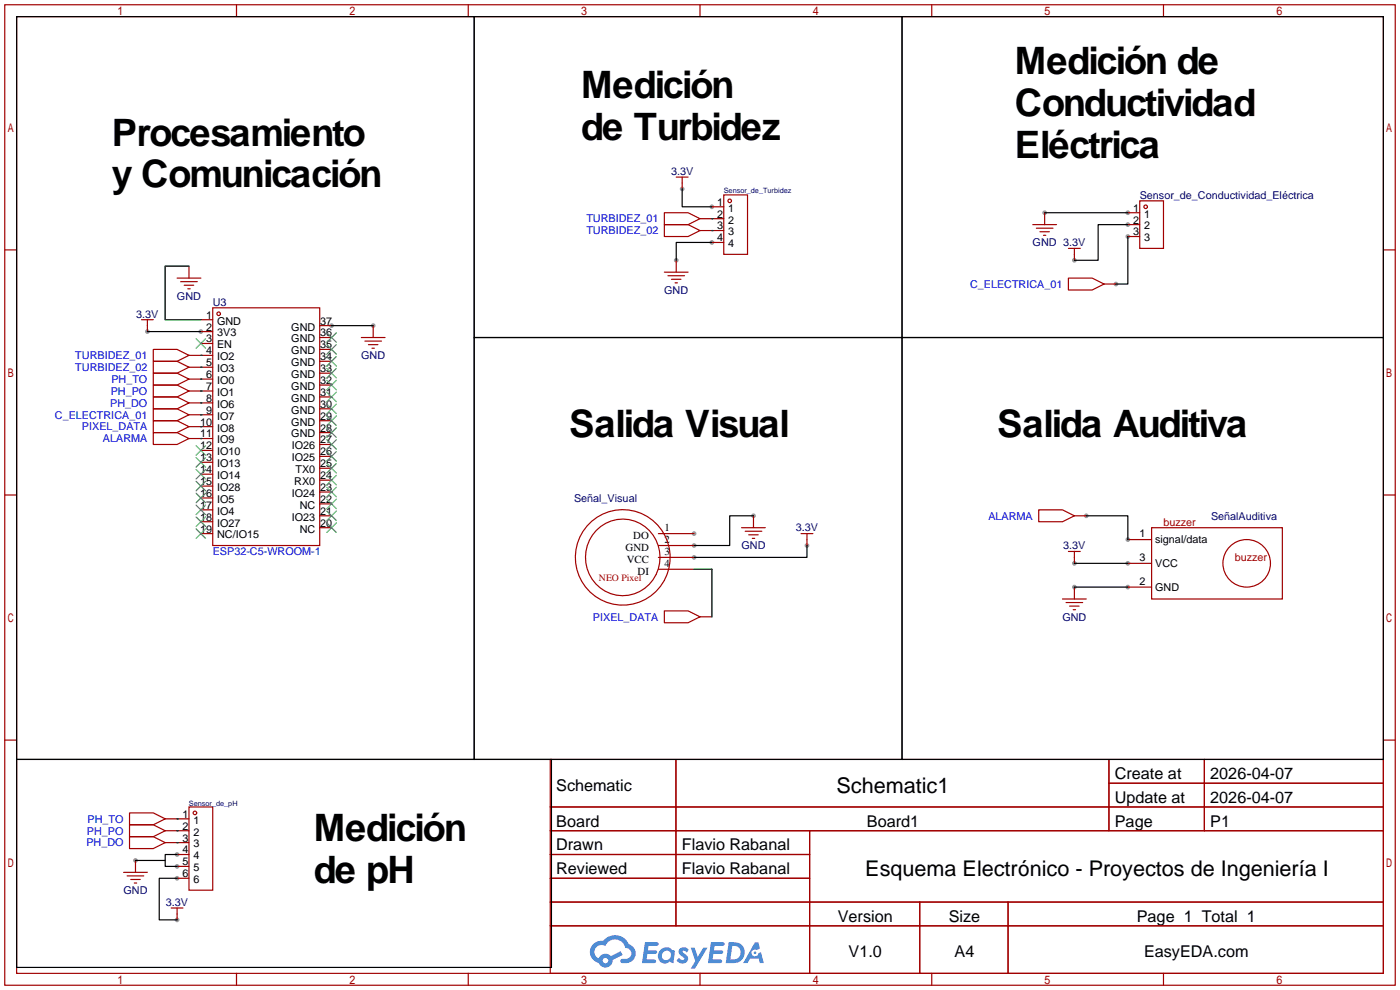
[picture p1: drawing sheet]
<svg xmlns="http://www.w3.org/2000/svg" width="299mm" height="212mm" viewBox="0 0 299 212" stroke-linecap="round" stroke-linejoin="round" font-family="sans-serif">
<g fill="#999">
<circle cx="152.1" cy="44.2" r=".51"/>
<circle cx="152.1" cy="51.8" r=".51"/>
<circle cx="145.8" cy="40.4" r=".51"/>
<circle cx="144.5" cy="55.6" r=".51"/>
<circle cx="37.8" cy="182.6" r=".51"/>
<circle cx="37.8" cy="185.2" r=".51"/>
<circle cx="37.8" cy="187.7" r=".51"/>
<circle cx="29" cy="183.9" r=".51"/>
<circle cx="37.8" cy="196.6" r=".51"/>
<circle cx="241" cy="45.5" r=".51"/>
<circle cx="241" cy="48" r=".51"/>
<circle cx="241" cy="50.5" r=".51"/>
<circle cx="223.3" cy="45.5" r=".51"/>
<circle cx="229.6" cy="55.6" r=".51"/>
<circle cx="238.5" cy="60.7" r=".51"/>
<circle cx="42.9" cy="70.9" r=".51"/>
<circle cx="70.9" cy="69.6" r=".51"/>
<circle cx="31.5" cy="70.9" r=".51"/>
<circle cx="148.3" cy="119.1" r=".51"/>
<circle cx="148.3" cy="116.6" r=".51"/>
<circle cx="148.3" cy="114" r=".51"/>
<circle cx="161" cy="110.2" r=".51"/>
<circle cx="172.5" cy="116.6" r=".51"/>
<circle cx="241" cy="115.3" r=".51"/>
<circle cx="241" cy="125.5" r=".51"/>
<circle cx="241" cy="120.4" r=".51"/>
<circle cx="229.6" cy="125.5" r=".51"/>
<circle cx="229.6" cy="120.4" r=".51"/>
<circle cx="232.2" cy="110.2" r=".51"/>
<circle cx="79.8" cy="69.6" r=".51"/>
</g>
<g fill="none" stroke="#a10000" stroke-width=".25">
<path d="M1 1h297.2v209.6h-297.2zM3.6 3.6h292.1v204.4h-292.1zM50.5 1v2.6M100.1 1v2.6M149.6 1v2.6M199.1 1v2.6M248.7 1v2.6M1 53.4h2.6M295.7 53.4h2.5M1 105.8h2.6M295.7 105.8h2.5M1 158.2h2.6"/>
<path d="M295.7 158.2h2.5M117.6 162.3h178.1v45.7h-178.1zM117.6 172.5h178.1M117.6 177.5h178.1M144.5 162.3v35.6M173 177.5v30.5M237 162.3v15.2M237 167.4h58.7M257.4 162.3v15.2M117.6 182.6h55.4M117.6 192.8h178.1M117.6 187.7h55.4"/>
<path d="M117.6 197.9h178.1M196.6 192.8v15.2M215.4 192.8v15.2M50.5 208v2.6M100.1 208v2.6M149.6 208v2.6M199.1 208v2.6M248.7 208v2.6"/>
</g>
<g fill="#5487ff">
<path d="M145.3 202.7a1.3 1.3 0 0 1 1.9 .3l-.4 .6a.54 .54 0 0 0-.9-.2l.1 .2a1.34 1.34 0 0 1 .9 1.8 1.47 1.47 0 0 1-2.3-.1l.5-.6 .8 .5a.31 .31 0 0 0 .4-.3 .31 .31 0 0 0-.3-.4 1.12 1.12 0 0 1-.7-1.8z"/>
<path d="M147.6 202.5h.9l.6 2 1.2-2h.9l-2.7 4.6h-.9l1-1.7z"/>
<path d="M137.8 201.4h1.7a1.31 1.31 0 0 1 1.2 .2 .4 .4 0 0 1-.3 .5l-1.8 .1-.1 .9h1.6a.4 .4 0 0 1 .4 .4 .4 .4 0 0 1-.5 .4h-1.6l-.2 1.2h1.4a.46 .46 0 0 1 .5 0 .46 .46 0 0 1 .1 .5l-.4 .2h-2.6z"/>
<path d="M151.9 201.4h1.7a1.32 1.32 0 0 1 1.2 .2 .39 .39 0 0 1-.3 .5l-1.8 .1-.1 .9h1.6a.4 .4 0 0 1 .4 .4 .4 .4 0 0 1-.4 .4h-1.7l-.2 1.2h1.4a.46 .46 0 0 1 .5 0 .46 .46 0 0 1 .1 .5l-.4 .2h-2.6z"/>
<path d="M161.3 201.4h.8l.3 1.3-.6 .4a.75 .75 0 0 0-1.1 .3 .75 .75 0 0 0 .5 1 .75 .75 0 0 0 .9-.7l.5-.2 .6 2.3h-.8l-.3-.9h-1.8l-.5 .9h-1z"/>
<path d="M155.7 201.4l-.6 4.4h1.5a2.27 2.27 0 0 0 2.6-2.2 2.27 2.27 0 0 0-2.7-2.2zM156.5 202.1a1.5 1.5 0 0 1 1.8 1.6 1.5 1.5 0 0 1-1.9 1.4h-.3z"/>
<path d="M141.2 203a1.6 1.6 0 0 0-.3 2.3 1.6 1.6 0 0 0 2.3 .2l.7 .3 .3-2.4-.1-.3-.5-.1a1.58 1.58 0 0 0-2.4 0zM141.8 203.5a.98 .98 0 0 1 1.6 .4 .98 .98 0 0 1-1.1 1.3 .94 .94 0 0 1-.9-.7 .94 .94 0 0 1 .4-1z"/>
<path d="M126.8 201.8a2.37 2.37 0 0 0 1.1 4 1.54 1.54 0 0 0 1.8 1 1.54 1.54 0 0 0 1.2-1.6l2.2-1.1-.5-.8-2 1a1.57 1.57 0 0 0-2.7 .5 1.5 1.5 0 0 1-.7-2.1 1.5 1.5 0 0 1 2.2-.5 2.23 2.23 0 0 1 2.3-1.4 2.23 2.23 0 0 1 2 1.8 1.16 1.16 0 0 1 1.2 1.1 1.16 1.16 0 0 1-1.1 1.2h-.7a.47 .47 0 0 0-.5 .4 .47 .47 0 0 0 .4 .5 2.17 2.17 0 0 0 2.5-.9 2.17 2.17 0 0 0-.3-2.7l-.8-.4a3.2 3.2 0 0 0-5.5-.7l-1.1 .1zM128.8 205.3a.6 .6 0 0 1 1.2 0 .6 .6 0 0 1-1.2 0z"/>
<circle cx="161.4" cy="203.6" r=".28"/>
</g>
<g fill="none" stroke="#a10000" stroke-width=".25">
<path d="M144.5 37.8h2.6M145.8 37.8v2.6M37.8 59.4h5.1M40.4 56.9v2.5M142 45.5h5.1l2.5 1.2-2.5 1.3h-5.1zM142 48h5.1l2.5 1.3-2.5 1.2h-5.1zM142 58.2h5.1M142.7 58.9h3.6M143.5 59.7h2M144.5 55.6v2.6M149.6 46.7h5.1M149.6 49.3h5.1"/>
<path d="M152.1 44.2h2.6M152.1 51.8h2.6M154.7 41.7h5.1v12.7h-5.1zM220.7 48h5.1M221.5 48.8h3.5M222.2 49.5h2.1M223 50.3h.5M223.3 45.5v2.5M228.3 59.4h5.1l2.6 1.3-2.6 1.3h-5.1zM228.3 53.1h2.6M229.6 53.1v2.5M241 45.5h2.6"/>
<path d="M241 48h2.6M241 50.5h2.6M243.6 42.9h5.1v10.2h-5.1zM30.2 68.3h2.6M31.5 68.3v2.6M32.8 74.7h5l2.6 1.2-2.6 1.3h-5zM32.8 77.2h5l2.6 1.3-2.6 1.3h-5zM32.8 79.8h5l2.6 1.2-2.6 1.3h-5zM38.6 60.2h3.6M39.4 61h2M40.1 61.7h.5M40.4 75.9h5.1"/>
<path d="M40.4 78.5h5.1M42.9 68.3h2.6M42.9 70.9h2.6M42.9 73.4h2.6M45.5 65.8h22.8v50.8h-22.8zM68.3 79.8h2.6M68.3 77.2h2.6M68.3 74.7h2.6M68.3 72.1h2.6M68.3 69.6h2.6M77.2 72.1h5.1M78 72.9h3.5"/>
<path d="M78.7 73.7h2.1M79.5 74.4h.5M79.8 69.6v2.5M144.3 60.5h.5M236 60.7h2.5M32.8 82.3h5l2.6 1.3-2.6 1.2h-5zM32.8 84.8h5l2.6 1.3-2.6 1.3h-5zM32.8 87.4h5l2.6 1.2-2.6 1.3h-5zM32.8 89.9h5l2.6 1.3-2.6 1.3h-5zM32.8 92.5h5l2.6 1.2-2.6 1.3h-5zM40.4 81h5.1M40.4 83.6h5.1"/>
<path d="M40.4 86.1h5.1M40.4 88.6h5.1M40.4 91.2h5.1M40.4 93.7h5.1M42.9 96.3h2.6M42.9 98.8h2.6M68.3 97.5h2.6M68.3 95h2.6M68.3 92.5h2.6M68.3 89.9h2.6M68.3 87.4h2.6M68.3 84.8h2.6"/>
<path d="M68.3 82.3h2.6M42.9 101.3h2.6M42.9 103.9h2.6M42.9 106.4h2.6M42.9 109h2.6M42.9 111.5h2.6M42.9 114h2.6M68.3 112.8h2.6M68.3 110.2h2.6M68.3 107.7h2.6M68.3 105.2h2.6M68.3 102.6h2.6"/>
<path d="M68.3 100.1h2.6M140.7 114h7.6M140.7 119.1h7.6M140.7 116.6h7.6M158.5 112.8h5.1M159.3 113.5h3.5M160 114.3h2.1M160.8 115.1h.5M161 110.2v2.6M171.2 114h2.5M172.5 114v2.6M222 109h5.1l2.5 1.2-2.5 1.3h-5.1z"/>
<path d="M228.3 117.9h2.6M229.6 117.9v2.5M229.6 110.2h2.6M241 115.3h5.1M246.1 112.8h28v15.2h-28zM140.2 122.7a8 8 0 0 0-2.9-10.5 8 8 0 0 0-10.7 2.2 8.1 8.1 0 0 0 .8 10.4 8.1 8.1 0 0 0 10.4 .9l.9-.8 1.5-2.1M140.7 121.7h7.6M142 124a10.2 10.2 0 0 0-8.2-15 10.2 10.2 0 0 0-10.3 13.7 10.2 10.2 0 0 0 16.7 3.7l1.7-2.3M142 130.6h5.1l2.5 1.2-2.5 1.3h-5.1zM149.6 131.8h2.5M227.1 128h5.1M227.8 128.8h3.6"/>
<path d="M228.6 129.5h2M229.4 130.3h.5M229.6 125.5v2.5M241 125.5h5.1M241 120.4h5.1M27.7 173.7h5.1l2.5 1.3-2.5 1.3h-5.1zM27.7 176.3h5.1l2.5 1.2-2.5 1.3h-5.1zM27.7 178.8h5.1l2.5 1.3-2.5 1.3h-5.1zM35.3 175h5.1M35.3 177.5h5.1M40.4 172.5h5.1v17.7h-5.1zM26.4 186.4h5.1"/>
<path d="M27.2 187.2h3.5M27.9 188h2.1M28.7 188.7h.5M29 183.9v2.5M35.3 180.1h5.1M36.6 194.1h2.5M37.8 182.6h2.6M37.8 185.2h2.6M37.8 187.7h2.6M37.8 194.1v2.5"/>
<circle cx="156" cy="42.9" r=".38"/>
<circle cx="244.9" cy="44.2" r=".38"/>
<circle cx="46.7" cy="67.1" r=".38"/>
<circle cx="266.4" cy="120.4" r="5.1"/>
<circle cx="41.7" cy="173.7" r=".38"/>
</g>
<g fill="none" stroke="#008700" stroke-width=".25">
<path d="M40.4 56.9h-5.1v11.4h7.6M152.1 46.7h.1M152.1 49.3h.1M42.9 75.9h.1M42.9 78.5h.1M42.9 81h.1M42.9 83.6h.1M42.9 86.1h.1M42.9 91.2h.1M42.9 93.7h.1M42.9 88.6h.1M148.3 121.7h3.8v10.1"/>
<path d="M37.8 175h.1M37.8 177.5h.1M37.8 180.1h.1"/>
</g>
<g fill="none" stroke="#000" stroke-width=".25">
<path d="M3.6 3.6h97.7v158.7h-97.7zM101.3 3.6h91.5v68.5h-91.5zM192.8 3.6h102.9v68.5h-102.9zM145.8 40.4v3.8h6.3M152.1 51.8h-7.6v3.8M223.3 45.5h17.7M241 48h-6.3v7.6h-5.1M241 50.5v10.2h-2.5M31.5 70.9h11.4M70.9 69.6h8.9M101.3 72.1h91.5v90.2h-91.5zM192.8 72.1h102.9v90.2h-102.9z"/>
<path d="M161 110.2h-5v6.4h-7.7M172.5 116.6v2.5h-24.2M232.2 110.2h8.8v5.1M229.6 120.4h11.4M229.6 125.5h11.4M3.6 162.3h114.3v44.5h-114.3zM29 183.9h6.3M37.8 187.7h-3.8v8.9h3.8M37.8 182.6h-2.5v2.6h2.5"/>
</g>
<g fill="none" stroke="#3c3" stroke-width=".25">
<path d="M41.9 72.4l2 2M43.9 72.4l-2 2M69.8 78.7l2.1 2.1M69.8 76.2l2.1 2M69.8 73.7l2.1 2M69.8 71.1l2.1 2.1M71.9 78.7l-2.1 2.1M71.9 76.2l-2.1 2M71.9 73.7l-2.1 2M71.9 71.1l-2.1 2.1M41.9 95.2l2 2.1M41.9 97.8l2 2"/>
<path d="M43.9 95.2l-2 2.1M43.9 97.8l-2 2M69.8 99.1l2.1 2M69.8 96.5l2.1 2.1M69.8 94l2.1 2M69.8 91.4l2.1 2.1M69.8 88.9l2.1 2M69.8 86.4l2.1 2M69.8 83.8l2.1 2.1M69.8 81.3l2.1 2M71.9 99.1l-2.1 2M71.9 96.5l-2.1 2.1"/>
<path d="M71.9 94l-2.1 2M71.9 91.4l-2.1 2.1M71.9 88.9l-2.1 2M71.9 86.4l-2.1 2M71.9 83.8l-2.1 2.1M71.9 81.3l-2.1 2M41.9 100.3l2 2.1M41.9 102.9l2 2M41.9 105.4l2 2M41.9 107.9l2 2.1M41.9 110.5l2 2M41.9 113l2 2.1"/>
<path d="M43.9 100.3l-2 2.1M43.9 102.9l-2 2M43.9 105.4l-2 2M43.9 107.9l-2 2.1M43.9 110.5l-2 2M43.9 113l-2 2.1M69.8 111.8l2.1 2M69.8 109.2l2.1 2.1M69.8 106.7l2.1 2M69.8 104.1l2.1 2.1M69.8 101.6l2.1 2M71.9 111.8l-2.1 2"/>
<path d="M71.9 109.2l-2.1 2.1M71.9 106.7l-2.1 2M71.9 104.1l-2.1 2.1M71.9 101.6l-2.1 2"/>
</g>
<g font-size="8.1">
<text x="216.9" y="15.9">Medición de</text>
<text x="124.2" y="21">Medición</text>
<text x="124.2" y="29.9">de Turbidez</text>
<text x="216.9" y="24.8">Conductividad</text>
<text x="23.9" y="31.2">Procesamiento</text>
<text x="216.9" y="33.7">Eléctrica</text>
<text x="23.9" y="40">y Comunicación</text>
<text x="121.7" y="93.4">Salida Visual</text>
<text x="213.1" y="93.4">Salida Auditiva</text>
<text x="67.1" y="179.7">Medición</text>
<text x="67.1" y="188.6">de pH</text>
</g>
<g font-size="4.6">
<text x="178.8" y="169.4">Schematic1</text>
<text x="184.9" y="187.2">Esquema Electrónico - Proyectos de Ingeniería I</text>
</g>
<g font-size="3.5">
<text x="238.3" y="166.5">Create at</text>
<text x="258.7" y="166.5">2026-04-07</text>
<text x="118.9" y="169.1">Schematic</text>
<text x="238.3" y="171.6">Update at</text>
<text x="258.7" y="171.6">2026-04-07</text>
<text x="118.9" y="176.7">Board</text>
<text x="185.3" y="176.7">Board1</text>
<text x="238.3" y="176.7">Page</text>
<text x="258.7" y="176.7">P1</text>
<text x="118.9" y="181.8">Drawn</text>
<text x="145.7" y="181.8">Flavio Rabanal</text>
<text x="118.9" y="186.8">Reviewed</text>
<text x="145.7" y="186.8">Flavio Rabanal</text>
<text x="179.1" y="197">Version</text>
<text x="202.8" y="197">Size</text>
<text x="243" y="197">Page 1 Total 1</text>
<text x="181.4" y="204.6">V1.0</text>
<text x="204" y="204.6">A4</text>
<text x="244.5" y="204.6">EasyEDA.com</text>
</g>
<g font-size="2.3" fill="#000080">
<text x="143.4" y="37.4">3.3V</text>
<text x="243.6" y="42.5">Sensor_de_Conductividad_Eléctrica</text>
<text x="220.7" y="52.6">GND 3.3V</text>
<text x="37.8" y="64.1">GND</text>
<text x="45.5" y="65.3">U3</text>
<text x="142" y="62.8">GND</text>
<text x="29.1" y="67.9">3.3V</text>
<text x="77.2" y="76.8">GND</text>
<text x="122.7" y="107.2">Señal_Visual</text>
<text x="170.1" y="113.6">3.3V</text>
<text x="258.8" y="111">SeñalAuditiva</text>
<text x="158.5" y="117.4">GND</text>
<text x="227.2" y="117.4">3.3V</text>
<text x="227.1" y="132.6">GND</text>
<text x="26.4" y="191.1">GND</text>
<text x="35.5" y="193.6">3.3V</text>
</g>
<g font-size="2.3" fill="#00f">
<text x="125.3" y="47.5">TURBIDEZ_01</text>
<text x="125.3" y="50.1">TURBIDEZ_02</text>
<text x="207.3" y="61.5">C_ELECTRICA_01</text>
<text x="16.1" y="76.8">TURBIDEZ_01</text>
<text x="16.1" y="79.3">TURBIDEZ_02</text>
<text x="23.8" y="81.8">PH_TO</text>
<text x="11.7" y="89.5">C_ELECTRICA_01</text>
<text x="23.5" y="86.9">PH_DO</text>
<text x="23.7" y="84.4">PH_PO</text>
<text x="17.5" y="92">PIXEL_DATA</text>
<text x="22" y="94.5">ALARMA</text>
<text x="211.2" y="111">ALARMA</text>
<text x="45.5" y="118.7">ESP32-C5-WROOM-1</text>
<text x="126.7" y="132.6">PIXEL_DATA</text>
<text x="18.6" y="178.4">PH_PO</text>
<text x="18.7" y="175.8">PH_TO</text>
<text x="18.5" y="180.9">PH_DO</text>
</g>
<g font-size="2.3">
<text x="153.3" y="44">1</text>
<text x="153.3" y="46.5">2</text>
<text x="155.6" y="45.2">1</text>
<text x="155.6" y="47.8">2</text>
<text x="242.2" y="45.2">1</text>
<text x="242.2" y="47.8">2</text>
<text x="244.5" y="46.5">1</text>
<text x="153.3" y="49">3</text>
<text x="153.3" y="51.6">4</text>
<text x="155.6" y="50.3">3</text>
<text x="155.6" y="52.9">4</text>
<text x="242.2" y="50.3">3</text>
<text x="244.5" y="49">2</text>
<text x="244.5" y="51.6">3</text>
<text x="44.1" y="68.1">1</text>
<text x="44.1" y="70.6">2</text>
<text x="46.4" y="69.4">GND</text>
<text x="46.4" y="71.9">3V3</text>
<text x="62.3" y="70.6">GND</text>
<text x="68.5" y="71.9">36</text>
<text x="68.5" y="69.4">37</text>
<text x="44.1" y="73.2">3</text>
<text x="44.1" y="75.7">4</text>
<text x="46.4" y="74.4">EN</text>
<text x="46.4" y="77">IO2</text>
<text x="62.3" y="75.7">GND</text>
<text x="62.3" y="73.2">GND</text>
<text x="68.5" y="77">34</text>
<text x="68.5" y="74.4">35</text>
<text x="44.1" y="78.3">5</text>
<text x="44.1" y="80.8">6</text>
<text x="44.1" y="83.3">7</text>
<text x="46.4" y="79.5">IO3</text>
<text x="46.4" y="82.1">IO0</text>
<text x="62.3" y="83.3">GND</text>
<text x="62.3" y="80.8">GND</text>
<text x="62.3" y="78.3">GND</text>
<text x="68.5" y="82.1">32</text>
<text x="68.5" y="79.5">33</text>
<text x="44.1" y="85.9">8</text>
<text x="44.1" y="88.4">9</text>
<text x="46.4" y="84.6">IO1</text>
<text x="46.4" y="87.1">IO6</text>
<text x="46.4" y="89.7">IO7</text>
<text x="62.3" y="88.4">GND</text>
<text x="62.3" y="85.9">GND</text>
<text x="68.5" y="89.7">29</text>
<text x="68.5" y="87.1">30</text>
<text x="68.5" y="84.6">31</text>
<text x="42.8" y="91">10</text>
<text x="42.8" y="93.5">11</text>
<text x="46.4" y="92.2">IO8</text>
<text x="46.4" y="94.8">IO9</text>
<text x="62.3" y="93.5">GND</text>
<text x="62.3" y="91">GND</text>
<text x="68.5" y="94.8">27</text>
<text x="68.5" y="92.2">28</text>
<text x="42.8" y="96">12</text>
<text x="42.8" y="98.6">13</text>
<text x="42.8" y="101.1">14</text>
<text x="46.4" y="97.3">IO10</text>
<text x="46.4" y="99.8">IO13</text>
<text x="62.4" y="98.6">IO25</text>
<text x="62.4" y="96">IO26</text>
<text x="63.2" y="101.1">TX0</text>
<text x="68.5" y="99.8">25</text>
<text x="68.5" y="97.3">26</text>
<text x="42.8" y="103.7">15</text>
<text x="42.8" y="106.2">16</text>
<text x="46.4" y="102.4">IO14</text>
<text x="46.4" y="104.9">IO28</text>
<text x="46.4" y="107.5">IO5</text>
<text x="62.4" y="106.2">IO24</text>
<text x="62.9" y="103.7">RX0</text>
<text x="68.5" y="107.5">22</text>
<text x="68.5" y="104.9">23</text>
<text x="68.5" y="102.4">24</text>
<text x="42.8" y="108.7">17</text>
<text x="42.8" y="111.3">18</text>
<text x="42.8" y="113.8">19</text>
<text x="46.4" y="110">IO4</text>
<text x="46.4" y="112.5">IO27</text>
<text x="62.4" y="111.3">IO23</text>
<text x="64.1" y="113.8">NC</text>
<text x="64.1" y="108.7">NC</text>
<text x="68.5" y="112.5">20</text>
<text x="68.5" y="110">21</text>
<text x="142" y="113.5">1</text>
<text x="46.4" y="115.1">NC/IO15</text>
<text x="133.7" y="117.7">GND</text>
<text x="135.4" y="115.2">DO</text>
<text x="142" y="118.6">3</text>
<text x="142" y="116.1">2</text>
<text x="243.6" y="114.9">1</text>
<text x="243.6" y="119.9">3</text>
<text x="246.9" y="116.1">signal/data</text>
<text x="134" y="120.3">VCC</text>
<text x="136.3" y="122.8">DI</text>
<text x="142" y="121.2">4</text>
<text x="243.6" y="125">2</text>
<text x="246.9" y="121.2">VCC</text>
<text x="246.9" y="126.3">GND</text>
<text x="39" y="174.8">1</text>
<text x="39" y="177.3">2</text>
<text x="39" y="179.9">3</text>
<text x="41.3" y="176">1</text>
<text x="41.3" y="178.6">2</text>
<text x="39" y="182.4">4</text>
<text x="39" y="184.9">5</text>
<text x="41.3" y="181.1">3</text>
<text x="41.3" y="183.7">4</text>
<text x="39" y="187.5">6</text>
<text x="41.3" y="186.2">5</text>
<text x="41.3" y="188.7">6</text>
</g>
<g font-size="2.3" fill="#a00000">
<text x="248.7" y="112.3">buzzer</text>
<text x="263.9" y="119.9">buzzer</text>
</g>
<text font-size="2.1" fill="#a00000" x="128" y="124.2">NEO Pixel</text>
<g font-size="1.6" fill="#000080">
<text x="154.7" y="41.3">Sensor_de_Turbidez</text>
<text x="40.4" y="172.2">Sensor_de_pH</text>
</g>
</svg>
